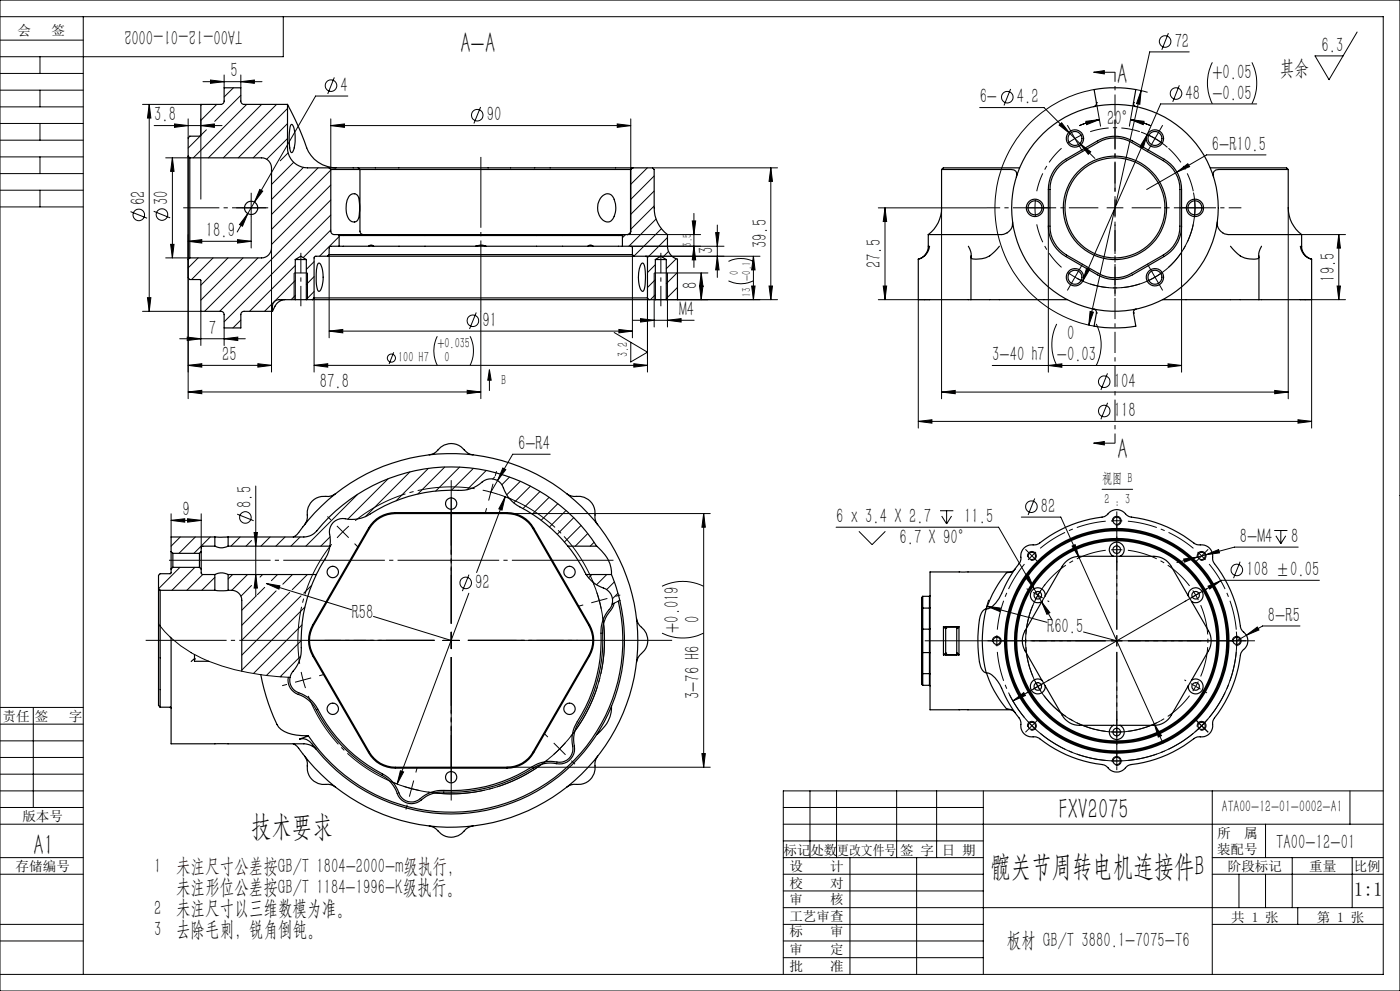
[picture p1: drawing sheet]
<svg xmlns="http://www.w3.org/2000/svg" width="420mm" height="297mm" viewBox="0 0 420 297" stroke-linecap="round" stroke-linejoin="round" font-family="sans-serif">
<g fill="none" stroke="#000" stroke-width=".35">
<path d="M86.3 31.3l4.3 9.1a21.1 21.1 0 0 0 2.7 6.2 9.5 9.5 0 0 0 7.5 3.7M86.3 31.3h-13.1a.96 .96 0 0 1-1-1v-4h-5v4a.96 .96 0 0 1-.9 1h-6v9.2l-.3 .3h-3.1l-.5 .5v5.5M86.3 31.3v13a6 6 0 0 0 6 6h6.4M87.4 37.3h.2a9.5 9.5 0 0 1 .3 8l-.4 .5a7.6 7.6 0 0 1-.8-4.8 6.8 6.8 0 0 1 .7-3.7zM328.9 30.8l-.2 .8-.5 .4M328.9 30.8h.1M328.9 30.8l-.7-4a37.3 37.3 0 0 1 12.5 0l-.7 4M340 30.8h.1M340 30.8l.2 .8 .6 .4M56.4 46.8v31M56.4 46.8l.5 .5M56.9 47.3h21.6a3 3 0 0 1 3 3v24a3 3 0 0 1-3 3h-21.6"/>
<path d="M56.9 47.3v30M98.7 50.3h8.8M98.7 50.3l.5 .5M99.2 50.8v18.5a1.02 1.02 0 0 0 1 1h1.3M99.2 50.8h8.8M104.9 58.6a1.59 1.59 0 0 1 1.8-.4 1.59 1.59 0 0 1 1 1.6 14.3 14.3 0 0 1-.3 6.1 1.7 1.7 0 0 1-1.8 .6 1.7 1.7 0 0 1-1.2-1.4 7.3 7.3 0 0 1 .5-6.5zM107.5 50.3h82.2M107.5 50.3l.5 .5M108 50.8v18.5a1.02 1.02 0 0 0 1 1M108 50.8h81.2M180.5 59a2.11 2.11 0 0 1 2.3-.9 2.11 2.11 0 0 1 1.5 1.9 5.5 5.5 0 0 1-1.4 6.5 3.2 3.2 0 0 1-3.5-3.2 5 5 0 0 1 1.1-4.3zM189.2 50.8v18.5a1.02 1.02 0 0 1-1 1"/>
<path d="M189.2 50.8h.1M189.2 50.8v18.5a1.02 1.02 0 0 1-1 1h-1.2M189.7 50.3h.1M189.7 50.3l-.5 .5M189.7 50.3h6.1l.5 .5v11.5a10.1 10.1 0 0 0 3.9 8v3.5a4.1 4.1 0 0 0 3 3.9v12.1h-3.3M282.5 50.8v11.5a9.8 9.8 0 0 1-4 8M282.5 50.8l21.7 .1a1.56 1.56 0 0 1 .7 2.2M305.9 50.3h-22.9l-.5 .5M317.8 49.2l1.9-1.5 9.5-5.5a10.5 10.5 0 0 1 10.5 0l9.6 5.5a10.5 10.5 0 0 1 5.2 9.1v11a10.4 10.4 0 0 1-5.2 9.1l-9.6 5.5a10.5 10.5 0 0 1-10.5 0l-9.5-5.5a10.4 10.4 0 0 1-5.2-9.1v-11a10.2 10.2 0 0 1 3.3-7.6zM317.9 49.7l2.1-1.5 9.5-5.5a10 10 0 0 1 10 0l9.5 5.5a10 10 0 0 1 5 8.6v11a10 10 0 0 1-5 8.6l-9.5 5.5a10 10 0 0 1-10 0l-9.5-5.5a10.1 10.1 0 0 1-5-8.6v-11a9.8 9.8 0 0 1 2.9-7.1zM363.1 50.3h22.9l.5 .5M386.5 50.8v11.5a10 10 0 0 0 4 8"/>
<path d="M386.5 50.8h-20.9l-.8 .1-.6 .5-.3 .7 .2 1M56.4 77.8v5.5l.5 .5h3.1l.3 .3v9.2h6a.96 .96 0 0 1 .9 1v4h5v-4a.96 .96 0 0 1 1-1h8.5M56.9 77.3l-.5 .5M88.6 77.8h3.3M88.6 77.8l1.6-1 1.7 1M88.6 77.8v12M91.9 77.8v12M95.5 78.9l.2-.1a3.9 3.9 0 0 1 1.2 3.4 6.7 6.7 0 0 1-1.1 5.1h-.2a8.4 8.4 0 0 1-.7-5.1l.2-2.4zM98.2 76.8h-3.5l-.4 .3-.1 12.2M98.2 76.8h92.1M98.7 76.3h91M98.7 76.3l-.5 .5"/>
<path d="M101.5 70.3h85.5M101.5 70.3l.2 .3M101.7 73.8l-2.7 .1-.3 .3v2.1M101.7 70.6h85M101.7 73.8h8.9a.99 .99 0 0 1 1.5 0M101.7 70.6v3.2M110.6 73.8h1.5M112.1 73.8h30.6M142.7 73.8h3.1M142.7 73.8a3.4 3.4 0 0 1 3.1 0M145.8 73.8h30.6M176.4 73.8a.98 .98 0 0 1 1.5 0"/>
<path d="M176.4 73.8h1.5M177.9 73.8h8.8M186.7 73.8l2.8 .1 .2 .3v2.1M186.7 70.6v3.2M187 70.3l-.3 .3M189.7 76.3l.6 .5M190.3 76.8h3.6l.3 .4v12.1M192.5 79l.4-.2a9.1 9.1 0 0 1 .7 5.9l-.3 2.1-.5 .5a5.6 5.6 0 0 1-1.2-4.9l.2-1.9zM196.6 77.8h3.3M196.6 77.8l1.6-1 1.7 1M196.6 77.8v12M199.9 77.8v12"/>
<path d="M275.5 77.7v12.1h15.8M278.5 70.3v3.5a4.1 4.1 0 0 1-3 3.9M278.9 73.8a4.4 4.4 0 0 1-3.4 3.9M290.5 73.8a5.2 5.2 0 0 1 .9 3.5 6.7 6.7 0 0 0 7-1.9l1.4-1.6M291.3 77v12.8M303.8 66.5a3.4 3.4 0 0 1-3.3 3.8h-22M365.2 66.5a3.4 3.4 0 0 0 3.2 3.8h22.1M369.1 73.8a7.6 7.6 0 0 0 6.5 3.8l1.8-.1 .2-.2v-.6a4.5 4.5 0 0 1 .9-2.9M377.7 77v12.8M390.1 73.8a4.4 4.4 0 0 0 3.4 3.9M390.5 70.3v3.5a4.1 4.1 0 0 0 3 3.9M393.5 77.7v12.1h-15.8"/>
<path d="M85.4 89.8a4.5 4.5 0 0 0-3.7 3.5M88.6 89.8h-4.9a1.99 1.99 0 0 0-2 2v1.5M88.6 89.8h3.3M91.9 89.8h1.8M93.7 89.8h101M94.2 89.3h100M94.2 89.3l-.5 .5M194.2 89.3l.5 .5M194.7 89.8h1.9M196.6 89.8h3.3M291.3 89.8h28.9M328.2 92.6l.7 .7v.5"/>
<path d="M328.9 93.8h.1M328.9 93.8l-.7 4a37.3 37.3 0 0 0 12.5 0l-.7-4M340 93.8h.1M340.8 92.6l-.6 .4-.2 .8M348.8 89.8h28.9M128.8 136.3a5.5 5.5 0 0 0 3.4-2.3 5.3 5.3 0 0 1 7.6 1.4l.6 .5 1.5 .4M100.7 148a5.9 5.9 0 0 1-4.3 .8 5.2 5.2 0 0 0-4.2 6.3l-.1 .8-.7 1.4M112 156.3a9.2 9.2 0 0 1 6.6-2.7h33.5a9.2 9.2 0 0 1 8 4.7l16.8 29a9.3 9.3 0 0 1 0 9.3l-16.8 29a9.2 9.2 0 0 1-8 4.6h-33.5a9.2 9.2 0 0 1-8-4.6l-16.8-29a9.3 9.3 0 0 1 0-9.3l16.8-29zM112.3 156.6a9.1 9.1 0 0 1 6.3-2.7h33.5a9.1 9.1 0 0 1 7.8 4.5l16.7 29a9 9 0 0 1 0 9l-16.7 29a8.9 8.9 0 0 1-7.8 4.5h-33.5a8.9 8.9 0 0 1-7.8-4.5l-16.7-29a9 9 0 0 1 0-9l16.7-29zM170 148a5.4 5.4 0 0 0 4.1 .8 5.2 5.2 0 0 1 4.4 6.3l.4 1.5 .4 .7M47.6 176.4v35l.4 .5M47.6 176.4l.4 .5"/>
<path d="M48 176.9v10.7M48 176.9h16.5M51.3 170.5v1.2l-.2 .2h-3.1l-.4 .5v4M51.3 165.3v5.2M51.3 165.3l.6 .5M51.9 165.8v4.2M51.9 170l-.6 .5M51.9 170h7.9M51.9 165.8h7.9M59.8 165.8v4.2M59.8 170l.6 .5M60.4 170.5v1.3l.2 .4h3.9"/>
<path d="M60.4 165.3v5.2M60.4 165.3l-.6 .5M64.5 160.9h3.9M64.5 176.9h3.9M64.5 163.7a4.2 4.2 0 0 0 3.9 0M64.5 172.2a4.2 4.2 0 0 1 3.9 0M64.5 163.7h-3.9l-.2 .4v1.2M64.5 160.9h-13.2v4.4M64.5 160.9v2.8M64.5 172.2v4.7M68.4 176.9a3.2 3.2 0 0 1 4.1 3v21.3M68.4 160.9h22.8a5.1 5.1 0 0 0 3.8-1.8 52 52 0 0 1 84 4.6"/>
<path d="M68.4 163.7h30.6M68.4 172.2h26.5M68.4 160.9v2.8M68.4 172.2v4.7M88 160.9a6.2 6.2 0 0 0 2.8-2.9 56 56 0 0 1 83-6.7 56 56 0 0 1-2.1 83.3 56 56 0 0 1-82.6-10.9l-1.1-.8M94.9 172.2a45.7 45.7 0 0 0-4.5 22.8 14.7 14.7 0 0 1-3.2 7.3 4.1 4.1 0 0 0 3.3 5.7l1.7 .9 2.1 2a53.1 53.1 0 0 0 12 15.4 72.8 72.8 0 0 0 10.1 6.7l2 2.1 .9 1.6a4.2 4.2 0 0 0 3.1 3.5 4.2 4.2 0 0 0 4.4-1.4l2.6-1.4 1.9-.4a48.9 48.9 0 0 0 24-4.7l4.4-2.5a10.6 10.6 0 0 1 8.2-1.3 4.2 4.2 0 0 0 3.8-5.8l-.1-1.9 .7-2.8a52.1 52.1 0 0 0 7.3-18.1 71.1 71.1 0 0 0 .8-12 14.1 14.1 0 0 1 3-6.2 4.2 4.2 0 0 0-3.1-5.8l-1.5-.7-1.4-1.1-1.5-1.9M99 163.7a13.6 13.6 0 0 1-2.8 6.1l-1.3 2.4M99 163.7l.1-1.8a7.6 7.6 0 0 1 .4-4.7 4.3 4.3 0 0 1 5.1-1.6h1.9l1.9-.3a16.3 16.3 0 0 0 4.8-2.5 45.9 45.9 0 0 1 25.3-5.8 10.4 10.4 0 0 0 6.7-3 4.1 4.1 0 0 1 6.2 3.1 11.7 11.7 0 0 0 6.6 5.9 46.1 46.1 0 0 1 12.4 10.7M170.4 163.7l2.1 2.9 3.4 5.6M170.4 163.7h8.6M175.9 172.2h7.5M179 163.7a10.6 10.6 0 0 1 4.4 8.5"/>
<path d="M183.4 172.2a52 52 0 0 1-22.4 65 52 52 0 0 1-67.3-14.1 3.5 3.5 0 0 0-3.8-1.6l2.6-1M276.8 178.7v3.5M276.8 178.7l-.3 .4v3.3M276.8 178.7h2M278.8 178.7v3.5M279 178.5l-.2 .2M302 171.6a33.2 33.2 0 0 0-6.1 10.9M302 171.6h.4M303.4 171.4h-24.4v41.3h24.4M304.6 170.5l-.4 .4a2.81 2.81 0 0 1-2.2 .7M313.6 178.5l-1 1.8M313.6 178.5a2.23 2.23 0 0 0-2.6-2.3 2.23 2.23 0 0 0-1.7 3 2.23 2.23 0 0 0 3.3 1.1"/>
<path d="M334 166.7h2M334 166.7a2.24 2.24 0 0 1-.7-3.4 2.24 2.24 0 0 1 3.5 0 2.24 2.24 0 0 1-.8 3.4M334 166.7h-10.1a6 6 0 0 0-5.2 3l-5.1 8.8M336 166.7h10.2a6 6 0 0 1 5.2 3l5 8.8M356.4 178.5l1.1 1.8M356.4 178.5a2.25 2.25 0 0 1 2.6-2.3 2.25 2.25 0 0 1 1.8 3 2.25 2.25 0 0 1-3.3 1.1M48 187.6v24.3M51.3 191.2v31.7h39.9a5 5 0 0 1 3.7 1.7M58.3 196.1v2.1h4.3M58.3 197.5l-.9 .8M58.3 197.5h.1M184.2 180.8l-.5 1.4a10.5 10.5 0 0 0-2.9 7.5 46.5 46.5 0 0 1-7.7 27.6 10.2 10.2 0 0 0-.7 7.1 4.6 4.6 0 0 1-6.3 4.3h-1.8l-2.7 .6a49.8 49.8 0 0 1-23.3 8l-5.2 .1a10.1 10.1 0 0 0-7.3 2.8 4.6 4.6 0 0 1-6.9-3.2l-1.5-2.4-1.3-1.2a51.5 51.5 0 0 1-15.5-12.1 66.7 66.7 0 0 1-6.7-10.1l-1.3-1.3-2.3-1.5a4.7 4.7 0 0 1-3.8-5.4"/>
<path d="M185.5 180.2a51.5 51.5 0 0 1-29.7 59 51.5 51.5 0 0 1-63.3-18.7M191 185.3a5.5 5.5 0 0 0 2.3 3.5 5.3 5.3 0 0 1-1.4 7.6l-.9 2.1M276.5 188.7v6.7M276.5 195.4l.3 .2M276.5 182.4v6.3M276.5 195.4v6.3M276.8 188.6v7M276.8 188.6h2M276.8 195.6h2M276.8 188.6l-.3 .1M276.8 182.2v6.4M276.8 195.6v6.3"/>
<path d="M276.8 182.2h2M276.8 182.2l-.3 .2M278.8 188.6v7M278.8 195.6h.2M278.8 182.2v6.4M278.8 195.6v6.3M279 188.5l-.2 .1M279 182.1l-.2 .1M283 187.9v8.4M283 187.9l.7 .4M283 196.3h4.7M283 187.9h4.7"/>
<path d="M283.7 187.9v8.3M283.7 195.8l-.7 .5M283.7 195.8h.1M283.7 188.3h.1M287 187.9v8.3M287 195.8l.7 .5M287 195.8h.1M287 188.3h.1M287.7 187.9l-.7 .4M287.7 187.9v8.4M295.8 182.5l-.5 .2a3.7 3.7 0 0 0-1.5 3 40 40 0 0 0 .4 14.1l.2 .6a1.76 1.76 0 0 0 1.4 1.2M295.8 182.5a39.7 39.7 0 0 0 0 19.1"/>
<path d="M295.8 182.5h.1M295.9 182.5a4.1 4.1 0 0 0 2.8-1.8l1-1.4a51.1 51.1 0 0 1 6.4-11l.1-.5a3.7 3.7 0 0 1 4.5-4.5l.5-.2a40.2 40.2 0 0 1 20.2-8.3l.4-.3a3.8 3.8 0 0 1 4.9-1.3l2 1.6a40.5 40.5 0 0 1 20.1 8.3l.5 .2a3.7 3.7 0 0 1 4.5 4.5l.2 .5a40.3 40.3 0 0 1 8.3 20.1l.3 .5a3.7 3.7 0 0 1 .1 6.1l-.4 .7a40.5 40.5 0 0 1-8.3 20.2l-.2 .5a3.7 3.7 0 0 1-4.5 4.4l-.5 .2a40.3 40.3 0 0 1-20.1 8.3l-.5 .3a3.6 3.6 0 0 1-6.2 .2l-.6-.5a40.4 40.4 0 0 1-20.2-8.3l-.5-.2a3.7 3.7 0 0 1-4.5-4.4l-.3-1a39.9 39.9 0 0 1-5.9-10.2 5.8 5.8 0 0 0-4.1-3.6M312.6 180.3l-5.1 8.8a5.9 5.9 0 0 0 0 5.9l5.1 8.9M357.5 180.3l5 8.8a5.9 5.9 0 0 1 0 5.9l-5 8.9M48 211.9h3.2l.1 .3M78.2 202.2a54.9 54.9 0 0 0 5.4 15.7 12 12 0 0 0 8.9 2.6M183.4 211.7a10.5 10.5 0 0 1-4.4 8.5M276.5 201.7v3.4l.3 .3M276.5 201.7l.3 .2M276.8 201.9v3.5M276.8 201.9h2M276.8 205.4h2"/>
<path d="M278.8 201.9l.2 .1M278.8 201.9v3.5M278.8 205.4l.2 .2M295.8 201.6h.1M295.9 201.6a34.3 34.3 0 0 0 6.1 10.9M302 212.5a2.75 2.75 0 0 1 2.6 1.1M302 212.5h.4M312.6 203.9a2.23 2.23 0 0 0-3.3 1.1 2.23 2.23 0 0 0 1.7 3 2.23 2.23 0 0 0 2.6-2.4M312.6 203.9l1 1.7M313.6 205.6l5.1 8.8a5.8 5.8 0 0 0 5.2 3h10.1M334 217.4h2M334 217.4a2.25 2.25 0 0 0-.7 3.4 2.25 2.25 0 0 0 3.5 0 2.25 2.25 0 0 0-.8-3.4"/>
<path d="M356.4 205.6l-5 8.8a5.8 5.8 0 0 1-5.2 3h-10.2M357.5 203.9a2.25 2.25 0 0 1 3.3 1.1 2.25 2.25 0 0 1-1.8 3 2.25 2.25 0 0 1-2.6-2.4M357.5 203.9l-1.1 1.7M91.4 226.6a5.9 5.9 0 0 1 .8 4.3 5.2 5.2 0 0 0 6.3 4.2l2.2 .8M179.3 226.6a5.4 5.4 0 0 0-.8 4.1 5.2 5.2 0 0 1-6.4 4.4l-2.1 .8M128.8 247.5a6.2 6.2 0 0 1 3.6 2.4 5.2 5.2 0 0 0 7.4-1.4l2.1-1"/>
<circle cx="322.5" cy="41.5" r="2.61"/>
<circle cx="322.5" cy="41.5" r="2.1"/>
<circle cx="346.5" cy="41.5" r="2.6"/>
<circle cx="346.5" cy="41.5" r="2.1"/>
<circle cx="75.3" cy="62.3" r="1.99"/>
<circle cx="310.5" cy="62.3" r="2.12"/>
<circle cx="310.5" cy="62.3" r="2.61"/>
<circle cx="334.5" cy="62.3" r="31"/>
<circle cx="334.5" cy="62.3" r="15.5"/>
<circle cx="334.5" cy="62.3" r="15"/>
<circle cx="358.5" cy="62.3" r="2.11"/>
<circle cx="358.5" cy="62.3" r="2.6"/>
<circle cx="322.5" cy="83.1" r="2.61"/>
<circle cx="322.5" cy="83.1" r="2.1"/>
<circle cx="346.5" cy="83.1" r="2.6"/>
<circle cx="346.5" cy="83.1" r="2.1"/>
<circle cx="135.4" cy="150.9" r="1.7"/>
<circle cx="335" cy="156.1" r="1.1"/>
<circle cx="99.8" cy="171.4" r="1.7"/>
<circle cx="170.8" cy="171.4" r="1.7"/>
<circle cx="309.6" cy="166.6" r="1.09"/>
<circle cx="311.3" cy="178.4" r="1.13"/>
<circle cx="335" cy="164.7" r="1.15"/>
<circle cx="358.7" cy="178.4" r="1.13"/>
<circle cx="360.5" cy="166.6" r="1.09"/>
<circle cx="299" cy="192.1" r="1.1"/>
<circle cx="335" cy="192.1" r="30.3"/>
<circle cx="335" cy="192.1" r="33.7"/>
<circle cx="335" cy="192.1" r="30"/>
<circle cx="335" cy="192.1" r="33.3"/>
<circle cx="335" cy="192.1" r="33"/>
<circle cx="335" cy="192.1" r="30.7"/>
<circle cx="371" cy="192.1" r="1.1"/>
<circle cx="99.8" cy="212.4" r="1.69"/>
<circle cx="170.8" cy="212.4" r="1.69"/>
<circle cx="309.6" cy="217.5" r="1.1"/>
<circle cx="311.3" cy="205.7" r="1.13"/>
<circle cx="335" cy="219.4" r="1.14"/>
<circle cx="358.7" cy="205.7" r="1.13"/>
<circle cx="360.5" cy="217.5" r="1.1"/>
<circle cx="135.3" cy="232.9" r="1.69"/>
<circle cx="335" cy="228.1" r="1.09"/>
</g>
<g fill="none" stroke="#000" stroke-width=".3">
<path d="M0 0h420v297h-420zM0 12h25M0 5h415v287h-415M12 17v5M25 5v287M85 5v12h-85M350.5 9.9l-2 5M356.8 15.6h-11.9l-2.6 11.6M363.7 18.7a13.7 13.7 0 0 0 0 12.4M375.6 18.7a14 14 0 0 1 0 12.4M407.1 9.6l-8.4 14.3-4.2-7.1h8.4M0 22h25"/>
<path d="M0 27h25M0 32h25M0 37h25M12 27v5M12 37v5M42.8 31.3h17.5M44.8 31.3l.5 4.1h-1.1zM44.8 31.3v62M46.2 37.6h20.4M52.4 37.1l4 .5-4 .6zM56.4 35.6v5.7M60.3 37.6l4-.5v1.1z"/>
<path d="M60.3 35.6v24.1M60.5 31.3l-.2 .3M60.9 24.5h17.7M61.9 38.9l-1.7 1.7M63.1 24l4.1 .5-4.1 .5zM65 31.3l-4.7 4.8M67.2 22.5v3.8M70 26.3l-2.8 2.8M72.2 28.6l-7.8 7.8M72.2 24.5l4.1-.5v1zM72.2 22.5v3.8M74 31.3l-16 16"/>
<path d="M78.5 31.3l-16 16M83 31.3l-16 16M86.3 32.5l-14.8 14.8M86.3 37l-10.3 10.3M99.2 37.6l4.1-.5v1.1zM99.2 37.6h90M99.2 35.6v15.2M100.3 23.2l-2 4.9M104.4 28.8h-9.7l-18.4 31.8M144.2 32.1l-2 4.9M185.2 37.1l4 .5-4 .6zM189.2 35.6v15.2"/>
<path d="M293.9 32.2h19.3l10.8 10.8M303.2 26.7l-2 4.9M317.7 37.5l.8-.7 2.5 3.2zM321.2 39.3l1.3 2.2M325.8 36.4l4-.6-3.8 1.6zM328.1 21.7l3.2-.5v1zM328.1 21.7h6.4M328.2 26.8a36 36 0 0 0-29.7 35.7 36 36 0 0 0 30.1 35.3M328.9 30.8l1.3 7M329.8 35.8l-3.1 .8-2.9 1.1M339.2 35.8l4 .6-.2 1zM339.2 35.8l3 .8 3 1.1"/>
<path d="M340 30.8l-1.2 7M340.7 26.8l3.6 .9M342.3 39.6l4.3 2 3.6 2.6M342.3 27.2l-.4 4.1-.9-.3zM342.3 27.2l-15.7 70.2M353.8 25.6l-2 4.9M377 31.1h-28.8l-4 9.2M0 42h25M0 47h25M0 52h25M0 57h25M12 47v5"/>
<path d="M12 57v5M49.7 47.3h7.2M51.7 47.3l.5 4.1h-1zM51.7 47.3v30M56.4 46.8v72.7M60 40.8l-3.6 3.6M75.4 59.8v5M77.9 56.8l.9 .5-2.5 3.3zM86.3 41.5l-6.3 6.2M86.4 45.8l-2.3 2.4M88.1 48.6l-6.6 6.7M91.1 50.2l-9.6 9.6"/>
<path d="M95.4 50.3l-13.9 14M99.2 51l-17.7 17.8M99.2 55.5l-17.7 17.8M99.2 59.9l-33.3 33.4M194.2 50.3l-5 4.9M195.8 50.3h37.5M196.3 52.7l-7.1 7.1M196.3 57.3l-7.1 6.9M231.2 50.3l.5 4.1h-1zM231.2 50.3v39.5M322.5 41.5l-2.1 1.4M322.5 41.5l1.2 2.2"/>
<path d="M324 43l3.2 2.5-.7 .7zM324 43l4.5 4.5M324.7 40.4l-2.2 1.1M344.2 40.3l-1.2 4-.9-.5zM344.2 40.3l-19.4 44M353.1 51.6l3.2-2.5 .6 .8zM353.1 51.6l-9.1 5.2M358 57.7a24 24 0 0 1-9.3 24 24 24 0 0 1-25.7 1.7M379.8 46.4h-17.8l-8.9 5.2M0 62h25M39.2 63.4l4.9 2M46.1 63.3l4.9 2"/>
<path d="M49.7 77.3h7.2M51.2 73.2h1l-.5 4.1zM56.4 72.3l4.1-.5v1zM56.4 72.3h19M59.4 77.3l-3 3M63.9 77.3l-6.4 6.5M68.4 77.3l-8.1 8.2M71.3 71.8l4.1 .5-4.1 .5zM72.8 62.3h5.1M72.9 77.3l-12.6 12.7M74.3 64l-1.6 3.8-.8-.5zM75.4 66.8v7.5"/>
<path d="M76.3 60.6l-5.1 8.9M77.4 77.3l-16 16M81.5 74.3v37.2M88.6 79.6l-13.7 13.7M94.2 78.4l-2.3 2.3M98.7 76.3v24.9M99.2 64.4l-32 32M99.2 68.9l-8.3 8.3M101.7 70.9l-5.9 5.9M187.7 70.3l-1 1M188.2 70.3h22M189.7 76.3v24.9"/>
<path d="M193.7 76.8h34.3M196.3 61.7l-7.1 7M196.6 79.3l-2.4 2.4M196.8 65.6l-8.1 8.2M198.4 68.5l-8.2 8.3M200.2 71.2l-6 6M200.6 75.3l-1.8 1.8M202.9 77.5l-3 3M207.7 66.2h1l-.5 4.1zM208.2 73.8l.5 4.1h-1zM208.2 64v16.1M214.7 69.7h1l-.5 4.1z"/>
<path d="M215.2 76.8l.5 4.1h-1zM215.2 67.4v15.7M217.2 73.8h-28M218.5 78.3a8.3 8.3 0 0 1 7.5 0M226 76.8l.5 4.1h-1zM226 76.8v13M263.5 62.3h32.4M265.5 62.3l.5 4.1h-1zM265.5 62.3v27.5M282.5 62.3v57.2M314.5 67.8v43.7M354.5 67.8v43.7"/>
<path d="M386.5 62.3v57.2M390.5 70.3h13.1M401.6 70.3l.5 4.1h-1zM401.6 70.3v19.5M42.8 93.3h17.5v10.2M44.2 89.2h1.1l-.5 4.1zM67.2 98.3v5.2M72.2 95.9l-2.3 2.4M88.2 89.8v-8h4.1v8M88.6 84.1l-9.2 9.2M88.6 88.5l-1.3 1.3M94.2 82.9l-2.3 2.4"/>
<path d="M94.2 87.4l-2.3 2.3M94.2 89.3v22.2M98.7 99.2l4.1-.5v1.1zM98.7 99.2h91M142.9 93.7l-2 4.9M144.3 93.3v26.2M184.3 99.7l9.9 5.8-5 3v-5.9M185.7 98.7l4 .5-4 .6zM189.9 96h18.3M192.2 95.5l4.1 .5-4.1 .5zM194.2 89.3v22.2M196.6 83.8l-2.4 2.4"/>
<path d="M196.6 88.3l-1.5 1.5M196.6 89.8h36.7M200.2 96l4.1-.5v1zM200.2 81.8v16.2M203.2 81.7l-3.3 3.3M203.2 86.1l-3.3 3.4M209.9 85.7h1l-.5 4.1zM210.4 81.8l.5 4.1h-1zM210.4 81.8v8M212.4 81.8h-16.1v16.2M218.5 84.2a8.3 8.3 0 0 0 7.5 0M225.5 85.7h1l-.5 4.1z"/>
<path d="M230.7 85.7h1l-.5 4.1zM263.5 89.8h15.4M265 85.7h1l-.5 4.1zM275.5 89.8v38.5M317 97.1a14.1 14.1 0 0 0 0 12.4M326 80.3l.9 .4-2.1 3.6zM327 93.3l1 .3-1.4 3.8zM328.9 97.1a13.8 13.8 0 0 1 0 12.4M390.1 89.8h13.5M393.5 89.8v38.5M401.1 85.7h1l-.5 4.1zM53.9 101.5h19.7"/>
<path d="M56.2 101l4.1 .5-4.1 .6zM56.4 109.5l4.1-.5v1zM56.4 117.5l4.1-.5v1zM56.4 117.5h87.9M56.4 109.5h25.1M67.2 101.5l4.1-.5v1.1zM77.4 109l4.1 .5-4.1 .5zM94.2 109.5l4.1-.5v1zM94.2 109.5h100M118.1 105.6l-1.4 3.5M131.2 100.8a9.5 9.5 0 0 0 0 8.7M140.2 117l4.1 .5-4.1 .5z"/>
<path d="M141 100.8a9.8 9.8 0 0 1 0 8.7M146.8 110.8l.6 3.1h-1.1zM146.8 110.8v6.4M190.1 109l4.1 .5-4.1 .5zM282.5 117.5l4.1-.5v1zM282.5 117.5h104M297.7 109.5h56.8M314.5 109.5l4.1-.5v1.1zM332.2 111.9l-1.9 5M350.4 109l4.1 .5-4.1 .6zM382.4 117l4.1 .5-4.1 .5zM133.4 140l-8.1 8.1"/>
<path d="M137.9 140l-7.2 7.2M165.1 136.1h-11.3l-4.5 7.9M275.5 126.3l4.1-.5v1zM275.5 126.3h118M328.1 132.8l3.2-.5v1zM328.1 132.8h6.4M332.3 120.7l-2 5M389.4 125.8l4.1 .5-4.1 .5zM51.3 156l4.1-.5v1zM51.3 154v6.9M51.3 156h9.1M56.3 155.5l4.1 .5-4.1 .5z"/>
<path d="M60.4 154v10.2M71.2 154.1l4.9 2M76.2 159.6h1l-.5 4.1zM76.7 145.7v32.8M107.3 148.2l-15.5 15.5M116.4 143.5l-12.1 12.1M123 141.4l-13.4 13.5M128.5 140.4l-9.6 9.7M142 140.4l-6.6 6.5M144.8 146.9l2.4 .6M145.9 141l-5.8 5.8M147.2 147.5l6.2 2.1"/>
<path d="M147.2 147.5l-.6 2.4M147.9 145.1l-.7 2.4M148.4 142.9l-.6 .6M149.3 144l-2.1 3.5M150.8 140.3l.9 .5-2.4 3.2zM151.6 148.9l-1 4-1-.4zM151.6 148.9l-8.6 22.7M152.1 153.9h61M152.9 143l-2.3 2.3M156.1 144.2l-4.1 4.1M159.1 145.7l-5 5M162 147.3l-5.1 5.1"/>
<path d="M164.7 149l-5 5.1M167.4 151l-5.1 4.9M169.8 153l-4.9 4.9M172.1 155.1l-4.9 5M174.3 157.5l-5 5M176.3 159.9l-3.7 3.8M211.1 153.9l.5 4.1h-1zM211.1 153.9v76M250.8 158h48.8l10.6 18.5M257.7 159.2l3.9 4 4-4M282 153.1h4M282.5 154.7l1.5 2.3"/>
<path d="M284 153.1v3.9M285.5 154.7l-1.5 2.3M306.4 155h11.8l5.5 12.1M310.4 149.4l-2 4.9M330.6 146.6h9.2M333.3 156.1h3.4M333.7 156.4a1.33 1.33 0 0 1 1.2-1.7 1.33 1.33 0 0 1 1.4 1.4 1.33 1.33 0 0 1-1.6 1.2M335 154.4v3.3M382.3 159h3.9M384.2 159v3.9M54 170l-6.4 6.5M54.1 160.9l-2.8 2.8"/>
<path d="M58.5 170l-6.9 6.9M58.6 160.9l-4.9 4.9M60.8 172.2l-4.7 4.7M63.1 160.9l-4.9 4.9M64.5 173l-4 3.9M69.8 172.2l-1.4 1.3M72 160.9l-2.7 2.8M74.3 172.2l-4.8 4.7M75.5 162l-1.7 1.7M75.5 175.5l-3.2 3.2M76.7 172.2l.5 4h-1zM76.9 178.5l-4.4 4.4"/>
<path d="M78.8 172.2l-.8 .8M79.4 176l-2.2 2.2M79.9 174.9l4.1 .7-.3 1zM79.9 174.9l25.6 7.8M81 160.9l-2.7 2.8M82.8 177.1l-10.3 10.3M83.3 172.2l-1.9 1.8M85.5 160.9l-2.7 2.8M86.9 177.5l-14.4 14.4M87.7 172.2l-2.9 2.9M90 160.9l-2.7 2.8M90.3 178.6l-17.8 17.8"/>
<path d="M92.2 172.2l-4.5 4.5M93.5 175.4l-2.4 2.4M99 160.9l-2.8 2.8M140.7 177.8l-21.6 57.2M140.7 172.2l-2 5M177.6 172.2l-1 1M177.7 173.9a46 46 0 0 1-9.8 50.6 46 46 0 0 1-50.6 9.7M178.2 162.5l-1.1 1.2M182 172.2l-3 3.1M184.3 174.4l-2.3 2.3M185.4 177.8l-1.7 1.7M185.9 179.9l-2.2 1.1"/>
<path d="M198.6 175.7a13.8 13.8 0 0 1 12.5 0M296.6 179.8l-.8 2.7M307.8 173.2l.8-.5 1.6 3.8zM308.3 167a1.33 1.33 0 0 1 1.2-1.7 1.33 1.33 0 0 1 1.4 1.4 1.33 1.33 0 0 1-1.7 1.2M310.2 176.5l2.3 3.8M313.5 175.2a27.3 27.3 0 0 0 .6 34.5 27.3 27.3 0 0 0 34 6.4M321.6 163.7l.9-.5 1.2 3.9zM323.7 167.1l22.6 49.9M333.3 164.8h3.4M335 163.1v3.3M355.1 167.5l4.1-.5-3.8 1.5zM359.2 167a1.33 1.33 0 0 1 1.2-1.7 1.33 1.33 0 0 1 1.4 1.4 1.33 1.33 0 0 1-1.7 1.2"/>
<path d="M359.2 167l-6.1 1.6M361.8 166.3l3.8-1.6 .2 1zM361.8 166.3l-2.6 .7M362.4 175.7l3.8-1.6-3.3 2.4zM366.2 174.1l-62.4 36M372 168.3l-1.9 5M382.8 160.6l1.4 2.3M385.7 160.6l-1.5 2.3M389.5 164h-19.2l-8.5 2.3M395.8 173.9l-29.6 .2M47.6 187l.4 .6a31.8 31.8 0 0 0 9.4 8l.6 .4a60.3 60.3 0 0 0 23.2 6.6l5.8 .4M90.2 196.7l-6.2 6.1"/>
<path d="M90.3 192l-10.4 10.4M90.6 187.3l-14.6 14.6M91.5 181.9l-19 18.9M112 184.7l23.4 7.2M132.9 191.9h4.9M135.4 189.4v5M198.6 189.8a14.1 14.1 0 0 0 12.5 0M296.1 181.7l4 .5-.2 1zM296.1 181.7l18 4.8M297.7 192.4a1.33 1.33 0 0 1 1.2-1.6 1.33 1.33 0 0 1 1.5 1.4 1.33 1.33 0 0 1-1.7 1.2M312.5 180.3l2.5 3.3-.9 .5zM312.5 180.3l3.1 5.5"/>
<path d="M325 189.4l10 2.6M369.7 192.4a1.33 1.33 0 0 1 1.2-1.6 1.33 1.33 0 0 1 1.5 1.4 1.33 1.33 0 0 1-1.7 1.2M370.9 189.3a36 36 0 0 1-26.2 37.4 36 36 0 0 1-41.8-18.4M373.9 190.4l3.3-2.5 .5 .9zM390 187.6h-11.2l-7.8 4.4M0 212h25M0 217h25M10 212v30M303.8 210.1l3.3-2.5 .5 .9zM308.3 217.9a1.33 1.33 0 0 1 1.2-1.7 1.33 1.33 0 0 1 1.4 1.4 1.33 1.33 0 0 1-1.7 1.2M346.3 217l2.1 3.5-.9 .4zM346.3 217l2.6 5.7"/>
<path d="M359.2 217.9a1.33 1.33 0 0 1 1.2-1.7 1.33 1.33 0 0 1 1.4 1.4 1.33 1.33 0 0 1-1.7 1.2M359.3 216.4l1.2 1.1M360.5 217.5l-1.2 1.2M360.5 217.5l1.2 1.2M361.6 216.3l-1.1 1.2M0 227h25M0 222h25M0 237h25M0 232h25M120.1 231l1 .3-2 3.7zM152.1 229.9h61M210.6 225.8h1l-.5 4.1z"/>
<path d="M243 237v20M251 237v20M269 237v20M281 237v20M295 237v55M333.7 228.4a1.33 1.33 0 0 1 1.2-1.7 1.33 1.33 0 0 1 1.4 1.4 1.33 1.33 0 0 1-1.6 1.2M363.7 237v55M405 237v10M415 237h-180v55M0 247h25M0 257h25M0 242h25"/>
<path d="M235 257h60M235 252h60M235 247h180M235 242h60M255 257v35M275 257v35M363.7 257h51.3M379.7 247v10M387.7 257v15M405.7 257v15M0 277h25M0 262h25"/>
<path d="M235 272h180M235 277h60M235 267h60M235 262h60M363.7 277h51.3M363.7 262h51.3M371.7 262v10M379.7 262v10M389.3 272v5M0 282h25M235 282h60M235 287h60"/>
<circle cx="349.5" cy="12.4" r="1.73"/>
<circle cx="99.3" cy="25.7" r="1.73"/>
<circle cx="143.2" cy="34.5" r="1.73"/>
<circle cx="302.2" cy="29.1" r="1.73"/>
<circle cx="352.8" cy="28" r="1.73"/>
<circle cx="41.6" cy="64.4" r="1.73"/>
<circle cx="48.6" cy="64.3" r="1.73"/>
<circle cx="141.9" cy="96.1" r="1.73"/>
<circle cx="117.4" cy="107.3" r="1.21"/>
<circle cx="331.3" cy="114.4" r="1.74"/>
<circle cx="331.3" cy="123.2" r="1.74"/>
<circle cx="73.6" cy="155.1" r="1.73"/>
<circle cx="309.4" cy="151.9" r="1.73"/>
<circle cx="139.7" cy="174.7" r="1.74"/>
<circle cx="371" cy="170.8" r="1.73"/>
</g>
<g fill="none" stroke="#000" stroke-width=".3" stroke-dasharray="30.5 1.3 1.3 1.3" stroke-linecap="butt">
<path d="M321.3 39.3l-1.1-1.8M347.8 39.3l1-1.8M75.4 59.8v-2M323.8 43.7l1 1.8M345.3 43.7l-1.1 1.8M346.5 41.5l-2.2-1.1M346.5 41.5l2.1 1.4M346.5 41.5l1.3-2.2M346.5 41.5l-1.2 2.2M72.9 62.3h-2M75.4 64.8v2M77.9 62.3h2"/>
<path d="M310.5 62.3l.1 2.5M310.5 62.3l.1-2.5M310.5 62.3h-2.5M310.5 62.3h2.5M313 62.3h2.1M334.5 62.3v-2.5M334.5 62.3h-2.5M334.5 62.3v2.5M334.5 62.3h2.5M356 62.3h-2.1M358.5 62.3l-.1-2.5M358.5 62.3l-.1 2.5"/>
<path d="M358.5 62.3h2.5M358.5 62.3h-2.5M321.3 85.2l-1.1 1.8M322.5 83.1l2.2 1.1M322.5 83.1l-2.1-1.4M322.5 83.1l-1.2 2.1M322.5 83.1l1.3-2.2M323.8 80.9l1-1.8M345.3 80.9l-1.1-1.8M346.5 83.1l2.1-1.4M346.5 83.1l-2.2 1.1M346.5 83.1l1.3 2.1"/>
<path d="M346.5 83.1l-1.2-2.2M347.8 85.2l1 1.8M99.3 155.8l-1.1-1M102.8 159.4l-1.7 1.8M102.8 159.4l1.9-1.7M102.8 159.4l-1.7-1.8M102.8 159.4l1.8 1.8M146 152.3l-.4 1.5M148.6 142.6l.4-1.4M335 154.4v-1.1M335 157.7v1.1M106.4 162.9l1 1.1"/>
<path d="M184.6 178.7l1.5-.4M308.4 165.4l-.8-.8M308.5 176.7l-.5-.3M309.6 166.6l-1.2 1.2M309.6 166.6l1.2-1.2M309.6 166.6l-1.2-1.2M309.6 166.6l1.2 1.2M310.8 167.8l.7 .7M311.4 178.4l-.8 1.4M311.4 178.4l.8-1.4M311.4 178.4l-1.5-.9M311.4 178.4l1.4 .8"/>
<path d="M335 161.4v-.6M335 168v.6M358.7 178.4l-.9-1.4M358.7 178.4l.8 1.4M358.7 178.4l1.5-.9M358.7 178.4l-1.4 .8M359.3 167.8l-.8 .7M360.5 166.6l-1.2-1.2M360.5 166.6l1.1 1.2M360.5 166.6l1.2-1.2M360.5 166.6l-1.2 1.2M361.6 176.7l.5-.3"/>
<path d="M361.7 165.4l.8-.8M135.4 191.9v-2.5M135.4 191.9h-2.5M135.4 191.9v2.5M135.4 191.9h2.5M175 181.3l-1.5 .4M179.8 180l-.7-2.4M179.8 180l.6 2.4M179.8 180l2.4-.6M179.8 180l-2.4 .7M297.4 192h-1.1M299 192l.1 1.7"/>
<path d="M299 192l.1-1.6M299 192h-1.6M299 192h1.7M300.7 192h1.1M314.3 180l.5 .3M335 192v-1.6M335 192h-1.6M335 192v1.7M335 192h1.7M355.8 180l-.5 .3M369.4 192h-1.1M371 192v-1.6"/>
<path d="M371 192v1.7M371 192h1.7M371 192h-1.6M372.7 192h1.1M86.1 205.1l-1.4 .4M90.9 203.8l.7 2.4M90.9 203.8l-.6-2.4M90.9 203.8l-2.4 .7M90.9 203.8l2.4-.6M95.8 202.5l1.4-.4M308.4 218.7l-.8 .8M308.5 207.4l-.5 .3"/>
<path d="M309.6 217.5l1.2 1.2M309.6 217.5l-1.2-1.2M309.6 217.5l-1.2 1.2M309.6 217.5l1.2-1.2M310.8 216.3l.7-.8M311.4 205.7l.8 1.4M311.4 205.7l-.8-1.5M311.4 205.7l-1.5 .8M311.4 205.7l1.4-.8M314.3 204l.5-.2M335 219.4l1.7-.1M335 219.4l-1.6-.1"/>
<path d="M335 219.4v1.6M335 219.4v-1.7M335 216v-.5M355.8 204l-.5-.2M358.7 205.7l.8-1.5M358.7 205.7l-.9 1.4M358.7 205.7l1.5 .8M358.7 205.7l-1.4-.8M359.3 218.7l-.8 .7M359.3 216.3l-.8-.8M360.5 217.5l1.1-1.2M360.5 217.5l-1.2 1.2"/>
<path d="M360.5 217.5l1.2 1.2M360.5 217.5l-1.2-1.2M361.6 207.4l.5 .3M361.6 216.3l.8-.8M361.7 218.7l.8 .8M123.5 236.3l2.4 .6M123.5 236.3l-2.4-.7M123.5 236.3l-.7 2.5M123.5 236.3l.6-2.4M124.8 231.5l.3-1.4M164.4 220.9l-1.1-1.1M167.9 224.4l1.7-1.8"/>
<path d="M167.9 224.4l-1.8 1.8M167.9 224.4l1.8 1.8M167.9 224.4l-1.8-1.7M171.4 228l1.1 1M335 228h1.7M335 228h-1.6M335 228v1.7M335 228v-1.6M335 229.7v1.1M335 226.4v-1.1M335 222.7v.6M122.2 241.2l-.4 1.4"/>
</g>
<path d="M142.4 146.4a46 46 0 0 0-35.8 9.6M99.5 163.1a46 46 0 0 0-9.6 35.8M178.2 175.3a46 46 0 0 0-26.2-26.3M92.5 208.6a46 46 0 0 0 26.2 26.2M128.3 237.4a46 46 0 0 0 35.9-9.6M171.2 220.7a46 46 0 0 0 9.6-35.8" fill="none" stroke="#000" stroke-width=".3" stroke-dasharray="30.5 1.3 1.3 1.3" stroke-dashoffset="13.3" stroke-linecap="butt"/>
<path d="M341.9 39.5a24 24 0 0 0-14.8 0M318.5 44.4a24 24 0 0 0-7.5 12.9M358 57.3a24 24 0 0 0-7.5-12.9M311 67.2a24 24 0 0 0 7.5 12.9M327.1 85.1a24 24 0 0 0 14.8 0M350.5 80.1a24 24 0 0 0 7.5-12.9" fill="none" stroke="#000" stroke-width=".3" stroke-dasharray="30.5 1.3 1.3 1.3" stroke-dashoffset="24.8" stroke-linecap="butt"/>
<path d="M334.5 57.3v-21.5M329.5 62.3h-21.5M334.5 67.3v21.5M339.5 62.3h21.5M331.7 156.2a36 36 0 0 0-19.7 8.1M307.3 169.1a36 36 0 0 0-8.1 19.6M358 164.3a36 36 0 0 0-19.6-8.1M299.2 195.4a36 36 0 0 0 8.1 19.6M370.9 188.7a36 36 0 0 0-8.2-19.6M312 219.7a36 36 0 0 0 19.7 8.2M362.7 215a36 36 0 0 0 8.2-19.6M338.4 227.9a36 36 0 0 0 19.6-8.2" fill="none" stroke="#000" stroke-width=".3" stroke-dasharray="30.5 1.3 1.3 1.3" stroke-dashoffset="21.6" stroke-linecap="butt"/>
<path d="M331.7 164.9a27.3 27.3 0 0 0-18.5 10.7M356.9 175.6a27.3 27.3 0 0 0-18.5-10.7M309.9 181.4a27.3 27.3 0 0 0 0 21.3M331.7 192h-22M335 188.7v-22M335 195.4v22M338.4 192h22M313.2 208.5a27.3 27.3 0 0 0 18.5 10.7M338.4 219.2a27.3 27.3 0 0 0 18.5-10.7M360.2 202.7a27.3 27.3 0 0 0 0-21.3" fill="none" stroke="#000" stroke-width=".3" stroke-dasharray="30.5 1.3 1.3 1.3" stroke-dashoffset="21.4" stroke-linecap="butt"/>
<path d="M144.3 47v46.3" fill="none" stroke="#000" stroke-width=".3" stroke-dasharray="30.5 1.3 1.3 1.3" stroke-dashoffset="9.3" stroke-linecap="butt"/>
<path d="M90.3 75.8v16M198.3 91.8v-16" fill="none" stroke="#000" stroke-width=".3" stroke-dasharray="30.5 1.3 1.3 1.3" stroke-dashoffset="24.4" stroke-linecap="butt"/>
<path d="M55 62.3h25.5" fill="none" stroke="#000" stroke-width=".3" stroke-dasharray="30.5 1.3 1.3 1.3" stroke-dashoffset="19.6" stroke-linecap="butt"/>
<path d="M334.5 21.6v111.2" fill="none" stroke="#000" stroke-width=".3" stroke-dasharray="6.3 1.3 1.3 1.3" stroke-dashoffset="3.5" stroke-linecap="butt"/>
<path d="M49.9 167.9h135" fill="none" stroke="#000" stroke-width=".3" stroke-dasharray="30.5 1.3 1.3 1.3" stroke-dashoffset="-.8" stroke-linecap="butt"/>
<path d="M130.4 191.9h-37.4M135.4 186.9v-37.3M135.4 196.9v37.3M140.4 191.9h37.3" fill="none" stroke="#000" stroke-width=".3" stroke-dasharray="30.5 1.3 1.3 1.3" stroke-dashoffset="13.7" stroke-linecap="butt"/>
<path d="M130.4 191.9h-33M135.4 186.9v-33M135.4 196.9v33M140.4 191.9h33" fill="none" stroke="#000" stroke-width=".3" stroke-dasharray="30.5 1.3 1.3 1.3" stroke-dashoffset="15.9" stroke-linecap="butt"/>
<path d="M135.4 186.9v-43M135.4 196.9v43" fill="none" stroke="#000" stroke-width=".3" stroke-dasharray="30.5 1.3 1.3 1.3" stroke-dashoffset="10.9" stroke-linecap="butt"/>
<path d="M130.4 191.9h-86.7" fill="none" stroke="#000" stroke-width=".3" stroke-dasharray="30.5 1.3 1.3 1.3" stroke-dashoffset="6.2" stroke-linecap="butt"/>
<path d="M140.4 191.9h61.2" fill="none" stroke="#000" stroke-width=".3" stroke-dasharray="30.5 1.3 1.3 1.3" stroke-dashoffset="1.7" stroke-linecap="butt"/>
<path d="M376.9 192h-99.9" fill="none" stroke="#000" stroke-width=".3" stroke-dasharray="30.5 1.3 1.3 1.3" stroke-dashoffset="-.4" stroke-linecap="butt"/>
<path d="M308 62.3h-12.1" fill="none" stroke="#000" stroke-width=".3" stroke-dasharray="30.5 1.3 1.3 1.3" stroke-dashoffset="26.3" stroke-linecap="butt"/>
<path d="M361 62.3h11.4" fill="none" stroke="#000" stroke-width=".3" stroke-dasharray="30.5 1.3 1.3 1.3" stroke-dashoffset="26.7" stroke-linecap="butt"/>
<path d="M331.7 192h-31.6M335 188.7v-31.6M335 195.4v31.6M338.4 192h31.6" fill="none" stroke="#000" stroke-width=".3" stroke-dasharray="30.5 1.3 1.3 1.3" stroke-dashoffset="16.6" stroke-linecap="butt"/>
<g fill="#000">
<path d="M146.8 110.8l.6 3.1h-1.1z"/>
<path d="M63.1 24l4.1 .5-4.1 .5zM72.2 24.5l4.1-.5v1z"/>
<path d="M328.1 21.7l3.2-.5v1zM328.1 132.8l3.2-.5v1z"/>
<path d="M207.7 66.2h1l-.5 4.1zM208.2 73.8l.5 4.1h-1z"/>
<path d="M214.7 69.7h1l-.5 4.1zM215.2 76.8l.5 4.1h-1z"/>
<path d="M226 76.8l.5 4.1h-1zM225.5 85.7h1l-.5 4.1z"/>
<path d="M401.6 70.3l.5 4.1h-1zM401.1 85.7h1l-.5 4.1zM265.5 62.3l.5 4.1h-1zM265 85.7h1l-.5 4.1zM51.7 47.3l.5 4.1h-1zM51.2 73.2h1l-.5 4.1zM44.8 31.3l.5 4.1h-1.1zM44.2 89.2h1.1l-.5 4.1zM210.4 81.8l.5 4.1h-1zM209.9 85.7h1l-.5 4.1zM231.2 50.3l.5 4.1h-1zM230.7 85.7h1l-.5 4.1z"/>
<path d="M98.7 99.2l4.1-.5v1.1zM185.7 98.7l4 .5-4 .6z"/>
<path d="M56.2 101l4.1 .5-4.1 .6zM67.2 101.5l4.1-.5v1.1z"/>
<path d="M94.2 109.5l4.1-.5v1zM190.1 109l4.1 .5-4.1 .5z"/>
<path d="M350.4 109l4.1 .5-4.1 .6zM314.5 109.5l4.1-.5v1.1zM382.4 117l4.1 .5-4.1 .5zM282.5 117.5l4.1-.5v1zM77.4 109l4.1 .5-4.1 .5zM56.4 109.5l4.1-.5v1zM200.2 96l4.1-.5v1zM192.2 95.5l4.1 .5-4.1 .5zM71.3 71.8l4.1 .5-4.1 .5zM56.4 72.3l4.1-.5v1z"/>
<path d="M275.5 126.3l4.1-.5v1zM389.4 125.8l4.1 .5-4.1 .5zM353.1 51.6l3.8-1.7-.6-.8zM326 80.3l-1.2 4 2.1-3.6zM344.2 40.3l-2.1 3.5 .9 .5zM324 43l2.5 3.2 .7-.7zM317.7 37.5l3.3 2.5-2.5-3.2zM339.2 35.8l4 .6-.2 1zM325.8 36.4l4-.6-3.8 1.6zM327 93.3l-.4 4.1 1.4-3.8zM342.3 27.2l-1.3 3.8 .9 .3zM150.8 140.3l-1.5 3.7 2.4-3.2zM120.1 231l-1 4 2-3.7zM151.6 148.9l-2 3.6 1 .4zM79.9 174.9l3.8 1.7 .3-1zM52.4 37.1l4 .5-4 .6zM60.3 37.6l4-.5v1.1zM99.2 37.6l4.1-.5v1.1zM185.2 37.1l4 .5-4 .6zM74.3 64l-2.4 3.3 .8 .5zM77.9 56.8l-1.6 3.8 2.5-3.3zM56.4 117.5l4.1-.5v1zM140.2 117l4.1 .5-4.1 .5z"/>
<path d="M56.3 155.5l4.1 .5-4.1 .5zM51.3 156l4.1-.5v1z"/>
<path d="M211.1 153.9l.5 4.1h-1zM210.6 225.8h1l-.5 4.1zM76.2 159.6h1l-.5 4.1zM76.7 172.2l.5 4h-1z"/>
<path d="M355.1 167.5l.3 1 3.8-1.5zM361.8 166.3l4-.6-.2-1zM303.8 210.1l3.8-1.6-.5-.9zM362.4 175.7l.5 .8 3.3-2.4zM373.9 190.4l3.8-1.6-.5-.9zM296.1 181.7l3.8 1.5 .2-1zM346.3 217l1.2 3.9 .9-.4zM321.6 163.7l2.1 3.4-1.2-3.9zM312.5 180.3l1.6 3.8 .9-.5zM307.8 173.2l2.4 3.3-1.6-3.8z"/>
</g>
<g font-size="8.8">
<text x="138.1" y="15.7">A-A</text>
<text x="335.2" y="25.2">A</text>
<text x="335.2" y="137.4">A</text>
<text x="317.5" y="245.6">FXV2075</text>
<text x="75.3" y="250.5">技术要求</text>
<text x="10.1" y="256.2">A1</text>
<text x="297.1" y="262.6">髋关节周转电机连接件B</text>
</g>
<g font-size="6.3">
<text x="72.8" y="9" transform="rotate(-180 72.8 9)">TA00-12-01-0002</text>
<text x="352.4" y="14.3">72</text>
<text x="396.4" y="15.5">6.3</text>
<text x="69.2" y="23.2">5</text>
<text x="363.7" y="23.6">+0.05</text>
<text x="384" y="22.6">其余</text>
<text x="102.2" y="27.5">4</text>
<text x="355.7" y="29.9">48 -0.05</text>
<text x="293.9" y="31">6-</text>
<text x="305.1" y="31">4.2</text>
<text x="46.3" y="36.4">3.8</text>
<text x="146.1" y="36.4">90</text>
<text x="332.1" y="37.4">20°</text>
<text x="363.6" y="45.1">6-R10.5</text>
<text x="43.5" y="61.5" transform="rotate(-90 43.5 61.5)">62</text>
<text x="50.5" y="61.4" transform="rotate(-90 50.5 61.4)">30</text>
<text x="61.8" y="71.1">18.9</text>
<text x="214" y="76" transform="rotate(-90 214 76)">3</text>
<text x="230" y="74.4" transform="rotate(-90 230 74.4)">39.5</text>
<text x="264.3" y="80.4" transform="rotate(-90 264.3 80.4)">27.5</text>
<text x="209.1" y="86.6" transform="rotate(-90 209.1 86.6)">8</text>
<text x="400.4" y="84.4" transform="rotate(-90 400.4 84.4)">19.5</text>
<text x="203.7" y="94.7">M4</text>
<text x="62.7" y="100.3">7</text>
<text x="144.7" y="98">91</text>
<text x="320.1" y="102">0</text>
<text x="66.6" y="108.2">25</text>
<text x="297.7" y="108.3">3-40 h7</text>
<text x="317" y="108.3">-0.03</text>
<text x="96" y="116.2">87.8</text>
<text x="334.1" y="116.2">104</text>
<text x="334.2" y="125">118</text>
<text x="155.4" y="134.9">6-R4</text>
<text x="54.8" y="154.7">9</text>
<text x="75.5" y="152.2" transform="rotate(-90 75.5 152.2)">8.5</text>
<text x="312.3" y="153.7">82</text>
<text x="250.8" y="156.8">6 x 3.4 X 2.7</text>
<text x="289.3" y="156.8">11.5</text>
<text x="269.8" y="163">6.7 X 90°</text>
<text x="371.9" y="162.7">8-M4</text>
<text x="387.3" y="162.7">8</text>
<text x="373.9" y="172.7">108 ±0.05</text>
<text x="142.6" y="176.5">92</text>
<text x="105.5" y="185.6">R58</text>
<text x="203.6" y="189.7" transform="rotate(-90 203.6 189.7)">+0.019</text>
<text x="209.8" y="186.6" transform="rotate(-90 209.8 186.6)">0</text>
<text x="314.1" y="189.8">R60.5</text>
<text x="380.4" y="186.3">8-R5</text>
<text x="209.9" y="209.6" transform="rotate(-90 209.9 209.6)">3-76 H6</text>
<text x="382.9" y="254.4">TA00-12-01</text>
<text x="46.2" y="261.8">1 未注尺寸公差按GB/T 1804-2000-m级执行，</text>
<text x="52.8" y="268">未注形位公差按GB/T 1184-1996-K级执行。</text>
<text x="46.2" y="274.2">2 未注尺寸以三维数模为准。</text>
<text x="46.2" y="280.4">3 去除毛刺，锐角倒钝。</text>
<text x="302" y="284">板材 GB/T 3880.1-7075-T6</text>
</g>
<text font-size="5.8" x="406.1" y="268.4">1:1</text>
<text font-size="5" x="366.6" y="243.4">ATA00-12-01-0002-A1</text>
<g font-size="4.4">
<text x="131.2" y="104.2">+0.035</text>
<text x="188.4" y="107.1" transform="rotate(-90 188.4 107.1)">3.2</text>
<text x="119.4" y="108.6">100 H7</text>
<text x="133.4" y="108.6">0</text>
<text x="150.3" y="115.3">B</text>
<text x="330.6" y="144.9">视图 B</text>
<text x="331.4" y="151">2 : 3</text>
</g>
<g font-size="4.1">
<text x="5.3" y="10.6">会</text>
<text x="15.4" y="10.6">签</text>
<text x=".8" y="216.1">责任</text>
<text x="10.4" y="216.1">签</text>
<text x="20.6" y="216.1">字</text>
<text x="6.7" y="246.1">版本号</text>
<text x="365.1" y="251">所</text>
<text x="373.3" y="251">属</text>
<text x="235.1" y="256.1">标记</text>
<text x="243.1" y="256.1">处数</text>
<text x="251.2" y="256.1">更改文件号</text>
<text x="270" y="256.1">签 字</text>
<text x="282.6" y="256.1">日 期</text>
<text x="365.1" y="256">装配号</text>
<text x="4.7" y="261.1">存储编号</text>
<text x="236.8" y="260.9">设</text>
<text x="249" y="260.9">计</text>
<text x="368.4" y="260.9">阶段标记</text>
<text x="392.7" y="260.9">重量</text>
<text x="406.1" y="260.9">比例</text>
<text x="236.8" y="266.1">校</text>
<text x="249" y="266.1">对</text>
<text x="236.8" y="270.9">审</text>
<text x="249" y="270.9">核</text>
<text x="236.8" y="276.1">工艺审查</text>
<text x="236.8" y="280.7">标</text>
<text x="249" y="280.7">审</text>
<text x="369.4" y="276.4">共 1 张</text>
<text x="395" y="276.4">第 1 张</text>
<text x="236.8" y="286">审</text>
<text x="249" y="286">定</text>
<text x="236.8" y="291">批</text>
<text x="249" y="291">准</text>
</g>
<g font-size="3.8">
<text x="207.5" y="73.9" transform="rotate(-90 207.5 73.9)">3.5</text>
<text x="221.5" y="82.3" transform="rotate(-90 221.5 82.3)">0</text>
<text x="225.3" y="89" transform="rotate(-90 225.3 89)">13 -0.1</text>
</g>
</svg>
